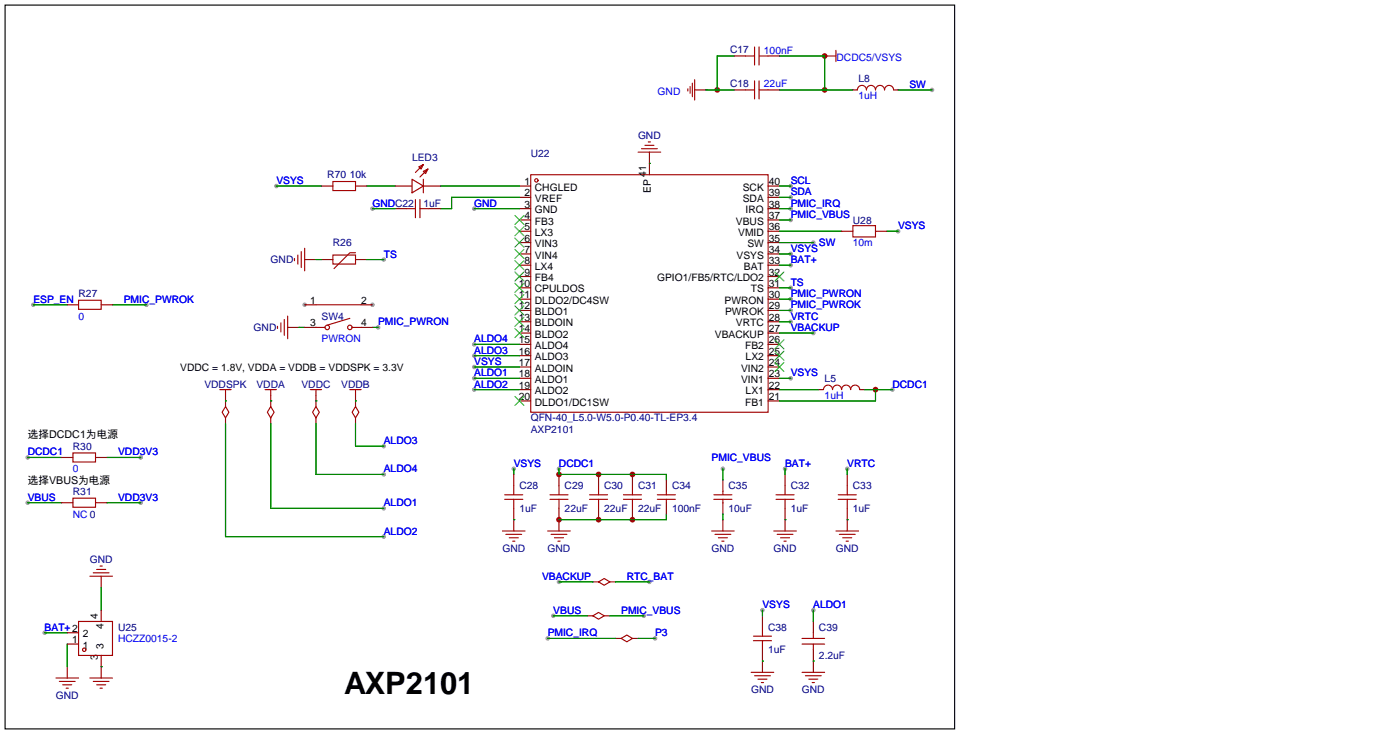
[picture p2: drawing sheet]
<svg xmlns="http://www.w3.org/2000/svg" width="315mm" height="165mm" viewBox="0 0 315 165" stroke-linecap="round" stroke-linejoin="round" font-family="sans-serif">
<g fill="#999">
<circle cx="68.5" cy="68.5" r=".51"/>
<circle cx="83.7" cy="68.5" r=".51"/>
<circle cx="10" cy="142.1" r=".51"/>
<circle cx="32.9" cy="68.5" r=".51"/>
<circle cx="7.5" cy="68.5" r=".51"/>
<circle cx="6.2" cy="102.7" r=".51"/>
<circle cx="31.6" cy="102.7" r=".51"/>
<circle cx="6.2" cy="112.9" r=".51"/>
<circle cx="31.6" cy="112.9" r=".51"/>
<circle cx="177.7" cy="57" r=".51"/>
<circle cx="62.1" cy="41.8" r=".51"/>
<circle cx="106.6" cy="46.9" r=".51"/>
<circle cx="177.7" cy="67.2" r=".51"/>
<circle cx="177.7" cy="69.7" r=".51"/>
<circle cx="177.7" cy="46.9" r=".51"/>
<circle cx="177.7" cy="49.4" r=".51"/>
<circle cx="177.7" cy="59.6" r=".51"/>
<circle cx="177.7" cy="64.6" r=".51"/>
<circle cx="106.6" cy="82.4" r=".51"/>
<circle cx="106.6" cy="87.5" r=".51"/>
<circle cx="106.6" cy="77.3" r=".51"/>
<circle cx="177.7" cy="85" r=".51"/>
<circle cx="115.4" cy="105.3" r=".51"/>
<circle cx="200.5" cy="87.5" r=".51"/>
<circle cx="125.6" cy="105.3" r=".51"/>
<circle cx="177.7" cy="72.3" r=".51"/>
<circle cx="106.6" cy="79.9" r=".51"/>
<circle cx="106.6" cy="85" r=".51"/>
<circle cx="182.8" cy="137" r=".51"/>
<circle cx="177.7" cy="44.3" r=".51"/>
<circle cx="177.7" cy="41.8" r=".51"/>
<circle cx="86.2" cy="58.3" r=".51"/>
<circle cx="171.3" cy="137" r=".51"/>
<circle cx="85" cy="73.5" r=".51"/>
<circle cx="83.7" cy="46.9" r=".51"/>
<circle cx="176.4" cy="105.3" r=".51"/>
<circle cx="162.4" cy="105.3" r=".51"/>
<circle cx="190.4" cy="105.3" r=".51"/>
<circle cx="144.7" cy="138.3" r=".51"/>
<circle cx="124.3" cy="138.3" r=".51"/>
<circle cx="123.1" cy="143.4" r=".51"/>
<circle cx="147.2" cy="143.4" r=".51"/>
<circle cx="145.9" cy="130.7" r=".51"/>
<circle cx="125.6" cy="130.7" r=".51"/>
<circle cx="86.2" cy="100.2" r=".51"/>
<circle cx="86.2" cy="106.6" r=".51"/>
<circle cx="86.2" cy="114.2" r=".51"/>
<circle cx="182.8" cy="74.8" r=".51"/>
<circle cx="86.2" cy="120.5" r=".51"/>
<circle cx="201.8" cy="51.9" r=".51"/>
<circle cx="182.8" cy="54.5" r=".51"/>
<circle cx="209.4" cy="20.2" r=".51"/>
</g>
<path d="M22.7 129.4v2.6M15.1 149.7v2.6" fill="none" stroke="#870000" stroke-width=".25"/>
<path d="M20.2 129.4h5.1M21 128.7h3.5M21.7 127.9h2M22.5 127.1h.5M12.6 152.3h5.1M13.3 153h3.6M14.1 153.8h2M14.9 154.6h.5" fill="none" stroke="#a10000" stroke-width=".25"/>
<path d="M7.5 68.5h7.6M25.3 68.5h7.6M6.2 102.7h7.6M6.2 112.9h7.6M24 102.7h7.6M22.7 132v5M10 142.1h5.1M15.1 144.7v5" fill="none" stroke="#008700" stroke-width=".25"/>
<path d="M1.1 1.1h213.4v162.6h-213.4z" fill="none" stroke="#000" stroke-width=".25"/>
<g fill="#c00">
<circle cx="196.7" cy="87.5" r=".63"/>
<circle cx="125.6" cy="106.6" r=".63"/>
<circle cx="134.5" cy="106.6" r=".63"/>
<circle cx="142.1" cy="106.6" r=".63"/>
<circle cx="134.5" cy="116.7" r=".63"/>
<circle cx="125.6" cy="116.7" r=".63"/>
<circle cx="142.1" cy="116.7" r=".63"/>
<circle cx="161.2" cy="20.2" r=".63"/>
<circle cx="185.3" cy="12.6" r=".63"/>
<circle cx="185.3" cy="20.2" r=".63"/>
</g>
<g fill="none" stroke="#008700" stroke-width=".25">
<path d="M165 12.6h-3.8v7.6M175.1 12.6h10.2v7.6M145.9 36.7h.1M158.6 20.2h6.4M175.1 20.2h16.5M201.8 20.2h7.6M62.1 41.8h10.2M71 58.3h1.3M82.4 41.8h6.4M82.4 58.3h3.8M83.7 46.9h5.1M98.9 41.8h17.8"/>
<path d="M106.6 46.9h10.1M116.7 44.3h-15.2v2.6h-2.6M175.1 41.8h2.6M175.1 57h2.6M175.1 46.9h2.6M175.1 44.3h2.6M175.1 49.4h2.6M175.1 59.6h2.6M175.1 51.9h14M175.1 54.5h7.7M199.3 51.9h2.5M67.2 73.5h1.3"/>
<path d="M83.7 73.5h1.3M106.6 77.3h10.1M106.6 79.9h10.1M175.1 67.2h2.6M175.1 69.7h2.6M175.1 64.6h2.6M175.1 72.3h2.6M175.1 74.8h7.7M50.7 90h.1M50.7 95.1v25.4h35.5M60.8 90h.1M60.8 95.1v19.1h25.4"/>
<path d="M71 90h.1M71 95.1v11.5h15.2M79.9 90h.1M79.9 95.1v5.1h6.3M106.6 82.4h10.1M106.6 87.5h10.1M106.6 85h10.1M175.1 87.5h8.9M175.1 85h2.6M194.2 87.5h6.3M196.7 87.5v2.5h-21.6M6.2 112.9h7.6"/>
<path d="M24 112.9h7.6M115.4 116.7h.1M115.4 105.3v1.3M125.6 105.3v1.3h24.1v1.2M149.7 115.4v1.3h-24.1M162.4 105.3v2.5M162.4 115.4v1.3M176.4 116.7h.1M176.4 105.3v1.3M190.4 116.7h.1M190.4 105.3v1.3M124.3 138.3h7.7"/>
<path d="M125.6 130.7h7.6M137 138.3h7.7M138.3 130.7h7.6M171.3 137v1.3M182.8 137v2.6M22.7 149.7h.1M123.1 143.4h15.2M143.4 143.4h3.8M171.3 148.5h.1M182.8 148.5h.1"/>
</g>
<g fill="none" stroke="#870000" stroke-width=".25">
<path d="M165 12.6h2.5M172.6 12.6h2.5M185.3 12.6h.1M145.9 34.2v5M158.6 20.2h.1M165 20.2h2.5M172.6 20.2h2.5M191.6 20.2h1.1M200.8 20.2h1M68.5 58.3h2.5M72.3 41.8h2.5M72.3 58.3h2.5"/>
<path d="M79.9 41.8h2.5M79.9 58.3h2.5M88.8 41.8h3.8M88.8 46.9h2.5M95.1 41.8h3.8M96.4 46.9h2.5M116.7 41.8h2.6M116.7 44.3h2.6M116.7 46.9h2.6M116.7 49.4h2.6M116.7 51.9h2.6M116.7 54.5h2.6"/>
<path d="M116.7 57h2.6M116.7 59.6h2.6M172.6 41.8h2.5M172.6 44.3h2.5M172.6 46.9h2.5M172.6 49.4h2.5M172.6 51.9h2.5M172.6 54.5h2.5M172.6 57h2.5M172.6 59.6h2.5M189.1 51.9h2.5M196.7 51.9h2.6"/>
<path d="M15.1 68.5h2.6M22.7 68.5h2.6M64.6 73.5h2.6M68.5 73.5h2.5M68.5 68.5h2.5M81.2 73.5h2.5M81.2 68.5h2.5M116.7 62.1h2.6M116.7 64.6h2.6M116.7 67.2h2.6M116.7 69.7h2.6M116.7 72.3h2.6"/>
<path d="M116.7 74.8h2.6M116.7 77.3h2.6M116.7 79.9h2.6M172.6 62.1h2.5M172.6 64.6h2.5M172.6 67.2h2.5M172.6 69.7h2.5M172.6 72.3h2.5M172.6 74.8h2.5M172.6 77.3h2.5M172.6 79.9h2.5M50.7 88.8v2.5"/>
<path d="M50.7 93.9v1.2M60.8 88.8v2.5M60.8 93.9v1.2M71 88.8v2.5M71 93.9v1.2M79.9 88.8v2.5M79.9 93.9v1.2M116.7 82.4h2.6M116.7 85h2.6M116.7 87.5h2.6M116.7 90h2.6M172.6 82.4h2.5"/>
<path d="M172.6 85h2.5M172.6 87.5h2.5M172.6 90h2.5M184 87.5h1M193.2 87.5h1M13.8 112.9h2.6M13.8 102.7h2.6M21.5 112.9h2.5M21.5 102.7h2.5M115.4 106.6v2.5M115.4 114.2v5.1M125.6 106.6v2.5"/>
<path d="M125.6 114.2v5.1M134.5 106.6v2.5M134.5 114.2v2.5M142.1 106.6v2.5M142.1 114.2v2.5M149.7 107.8v2.6M149.7 112.9v2.5M162.4 107.8v2.6M162.4 112.9v2.5M162.4 116.7v2.6M176.4 106.6v2.5M176.4 114.2v5.1"/>
<path d="M190.4 106.6v2.5M190.4 114.2v5.1M22.7 137v2.6M132 138.3h1.2M133.2 130.7h1.3M135.8 138.3h1.2M137 130.7h1.3M171.3 138.3v2.5M182.8 139.6v2.5M15.1 142.1h2.6M15.1 144.7h2.6M22.7 147.2v5.1"/>
<path d="M138.3 143.4h1.3M142.1 143.4h1.3M171.3 145.9v5.1M182.8 145.9v5.1"/>
</g>
<g fill="none" stroke="#a10000" stroke-width=".25">
<path d="M154.6 19.9v.5M155.1 19.4v1.6M155.6 18.7v3M156.1 17.9v4.6M167.5 12.6h2M169.5 10.5v4.1M169.5 18.2v4M170.6 12.6h2M170.6 10.5v4.1M170.6 18.2v4M185.3 12.6h2.5M187.8 11.3v2.5"/>
<path d="M94.1 37.5l1-.5-.5 1zM95.1 38.5l1-.5-.5 1zM95.1 37l-1.8 1.7M96.1 38l-1.7 1.8M119.3 39.2h53.3v53.4h-53.3zM143.4 34.2h5.1M144.1 33.4h3.6M144.9 32.6h2M145.7 31.9h.5M156.1 20.2h2.5M167.5 20.2h2M170.6 20.2h2"/>
<path d="M192.7 20.2a1.02 1.02 0 0 1 1-1 1.02 1.02 0 0 1 1 1M194.7 20.2a1.02 1.02 0 0 1 1-1 1.02 1.02 0 0 1 1 1M196.7 20.2a1.02 1.02 0 0 1 1-1 1.02 1.02 0 0 1 1.1 1M198.8 20.2a1.02 1.02 0 0 1 1-1 1.02 1.02 0 0 1 1 1M66.2 58v.5M66.9 57.3v2M67.7 56.5v3.6M68.5 55.8v5M74.8 57.3h5.1v2h-5.1zM74.8 40.8h5.1v2h-5.1zM79.9 56.8h-1.3l-3.5 3.5M91.3 46.9h2"/>
<path d="M92.6 40.3l2.5 1.5-2.5 1.5zM93.3 44.8v4.1M94.4 46.9h2M94.4 44.8v4.1M95.1 40.3v3M191.6 50.7h5.1v2.5h-5.1zM17.7 67.4h5v2.1h-5zM62.4 73.3v.5M63.1 72.5v2M63.9 71.8v3.5M64.6 71v5.1M71 73.5h2"/>
<path d="M71 68.5h10.2M78.6 71.5l-5.1 1.5M79.1 73.5h2.1M49.4 87.5h2.5M50.7 91.3l.7 1.3-.7 1.3-.8-1.3zM50.7 87.5v1.3M59.6 87.5h2.5M60.8 91.3l.8 1.3-.8 1.3-.7-1.3zM60.8 87.5v1.3M69.7 87.5h2.6M71 91.3l.8 1.3-.8 1.3-.8-1.3zM71 87.5v1.3"/>
<path d="M78.6 87.5h2.6M79.9 91.3l.7 1.3-.7 1.3-.8-1.3zM79.9 87.5v1.3M185 87.5a1.02 1.02 0 0 1 1.1-1 1.02 1.02 0 0 1 1 1 1.02 1.02 0 0 1 1-1 1.02 1.02 0 0 1 1 1 1.02 1.02 0 0 1 1-1 1.02 1.02 0 0 1 1 1 1.02 1.02 0 0 1 1.1-1 1.02 1.02 0 0 1 1 1M16.4 111.9h5.1v2h-5.1zM16.4 101.7h5.1v2.1h-5.1zM112.9 119.3h5.1M113.4 112.1h4.1M113.4 111.1h4.1M115.4 109.1v2M115.4 112.1v2.1M123.1 119.3h5"/>
<path d="M123.6 112.1h4M123.6 111.1h4M125.6 109.1v2M125.6 112.1v2.1M132.5 112.1h4M132.5 111.1h4M134.5 109.1v2M134.5 112.1v2.1M140.1 112.1h4M140.1 111.1h4M142.1 109.1v2M142.1 112.1v2.1"/>
<path d="M147.7 112.1h4.1M147.7 111.1h4.1M149.7 110.4v.7M149.7 112.1v.8M159.9 119.3h5.1M160.4 112.1h4.1M160.4 111.1h4.1M162.4 110.4v.7M162.4 112.1v.8M173.9 119.3h5M174.4 112.1h4M174.4 111.1h4"/>
<path d="M176.4 109.1v2M176.4 112.1v2.1M187.8 119.3h5.1M188.3 112.1h4.1M188.3 111.1h4.1M190.4 109.1v2M190.4 112.1v2.1M17.7 139.6h7.6v7.6h-7.6zM113.7 120h3.5M114.4 120.8h2.1M115.2 121.5h.5M123.8 120h3.6"/>
<path d="M124.6 120.8h2M125.3 121.5h.6M133.2 138.3l1.3-.8 1.3 .8-1.3 .8zM134.5 130.7l1.3-.8 1.2 .8-1.2 .7zM160.7 120h3.5M161.4 120.8h2M162.2 121.5h.5M174.6 120h3.6M175.4 120.8h2M176.1 121.5h.6M188.6 120h3.6M189.4 120.8h2"/>
<path d="M190.1 121.5h.5M20.2 152.3h5.1M21 153h3.5M21.7 153.8h2M22.5 154.6h.5M139.6 143.4l1.2-.8 1.3 .8-1.3 .7zM168.8 151h5.1M169.3 143.9h4.1M169.3 142.9h4.1M169.5 151.8h3.6M170.3 152.5h2M171.1 153.3h.5"/>
<path d="M171.3 140.8v2.1M171.3 143.9v2M180.2 151h5.1M180.2 144.7h5.1M180.2 143.4h5.1M181 151.8h3.5M181.7 152.5h2.1M182.5 153.3h.5M182.8 142.1v1.3M182.8 144.7v1.2"/>
<circle cx="120.5" cy="40.5" r=".38"/>
<circle cx="73.5" cy="73.5" r=".51"/>
<circle cx="78.6" cy="73.5" r=".51"/>
<circle cx="18.9" cy="145.9" r=".38"/>
</g>
<g fill="none" stroke="#3c3" stroke-width=".25">
<path d="M115.7 48.4l2 2M115.7 50.9l2 2.1M115.7 53.5l2 2M115.7 56l2 2M115.7 58.5l2 2.1M117.7 48.4l-2 2M117.7 50.9l-2 2.1M117.7 53.5l-2 2M117.7 56l-2 2M117.7 58.5l-2 2.1M115.7 61.1l2 2M115.7 63.6l2 2.1"/>
<path d="M115.7 66.2l2 2M115.7 68.7l2 2M115.7 71.2l2 2.1M115.7 73.8l2 2M117.7 61.1l-2 2M117.7 63.6l-2 2.1M117.7 66.2l-2 2M117.7 68.7l-2 2M117.7 71.2l-2 2.1M117.7 73.8l-2 2M174.1 78.9l2 2M174.1 76.3l2 2.1"/>
<path d="M174.1 61.1l2 2M176.1 78.9l-2 2M176.1 76.3l-2 2.1M176.1 61.1l-2 2M115.7 89l2 2.1M117.7 89l-2 2.1M174.1 81.4l2 2M176.1 81.4l-2 2"/>
</g>
<text font-size="6.9" x="77.3" y="156">AXP2101</text>
<g font-size="2.4">
<text x="6.2" y="98.5">选择DCDC1为电源</text>
<text x="6.2" y="108.6">选择VBUS为电源</text>
</g>
<g font-size="2.3" fill="#000080">
<text x="164.1" y="12">C17</text>
<text x="164.1" y="19.6">C18</text>
<text x="192.9" y="18.5">L8</text>
<text x="119.3" y="35.3">U22</text>
<text x="143.4" y="31.2">GND</text>
<text x="73.5" y="40.1">R70</text>
<text x="78.6" y="40.1">10k</text>
<text x="92.6" y="36.2">LED3</text>
<text x="95.1" y="46.4">1uF</text>
<text x="191.6" y="50.2">U28</text>
<text x="60.8" y="59.1">GND</text>
<text x="74.8" y="55.3">R26</text>
<text x="17.7" y="66.7">R27</text>
<text x="72.3" y="71.8">SW4</text>
<text x="57" y="74.3">GND</text>
<text x="45.9" y="87">VDDSPK</text>
<text x="57.6" y="87">VDDA</text>
<text x="67.7" y="87">VDDC</text>
<text x="76.7" y="87">VDDB</text>
<text x="185.3" y="85.8">L5</text>
<text x="119.3" y="94.6">QFN-40_L5.0-W5.0-P0.40-TL-EP3.4</text>
<text x="16.4" y="101">R30</text>
<text x="119.3" y="97.2">AXP2101</text>
<text x="16.4" y="111.2">R31</text>
<text x="116.7" y="109.9">C28</text>
<text x="126.9" y="109.9">C29</text>
<text x="135.8" y="109.9">C30</text>
<text x="143.4" y="109.9">C31</text>
<text x="151" y="109.9">C34</text>
<text x="163.7" y="109.9">C35</text>
<text x="177.7" y="109.9">C32</text>
<text x="191.6" y="109.9">C33</text>
<text x="116.7" y="115">1uF</text>
<text x="126.9" y="115">22uF</text>
<text x="135.8" y="115">22uF</text>
<text x="143.4" y="115">22uF</text>
<text x="151" y="115">100nF</text>
<text x="163.7" y="115">10uF</text>
<text x="177.7" y="115">1uF</text>
<text x="191.6" y="115">1uF</text>
<text x="112.9" y="123.9">GND</text>
<text x="123" y="123.9">GND</text>
<text x="159.9" y="123.9">GND</text>
<text x="173.8" y="123.9">GND</text>
<text x="187.8" y="123.9">GND</text>
<text x="20.2" y="126.4">GND</text>
<text x="26.5" y="141.7">U25</text>
<text x="172.6" y="141.7">C38</text>
<text x="184" y="141.7">C39</text>
<text x="172.6" y="146.7">1uF</text>
<text x="184" y="148">2.2uF</text>
<text x="168.8" y="155.6">GND</text>
<text x="180.2" y="155.6">GND</text>
<text x="12.5" y="156.9">GND</text>
</g>
<g font-size="2.3" fill="#00f">
<text x="171.7" y="12">100nF</text>
<text x="188" y="13.8">DCDC5/VSYS</text>
<text x="147.8" y="21.4">GND</text>
<text x="171.7" y="19.6">22uF</text>
<text x="192.9" y="22.3">1uH</text>
<text x="204.3" y="19.7">SW</text>
<text x="62.1" y="41.3">VSYS</text>
<text x="177.7" y="41.3">SCL</text>
<text x="83.7" y="46.4">GNDC22</text>
<text x="106.6" y="46.4">GND</text>
<text x="177.7" y="46.4">PMIC_IRQ</text>
<text x="177.7" y="43.9">SDA</text>
<text x="177.7" y="48.9">PMIC_VBUS</text>
<text x="201.8" y="51.5">VSYS</text>
<text x="86.2" y="57.8">TS</text>
<text x="177.7" y="56.6">VSYS</text>
<text x="177.7" y="59.1">BAT+</text>
<text x="184" y="55.3">SW</text>
<text x="191.6" y="55.3">10m</text>
<text x="177.7" y="64.2">TS</text>
<text x="7.5" y="68">ESP_EN</text>
<text x="17.7" y="71.8">0</text>
<text x="27.8" y="68">PMIC_PWROK</text>
<text x="177.7" y="66.7">PMIC_PWRON</text>
<text x="177.7" y="69.3">PMIC_PWROK</text>
<text x="177.7" y="71.8">VRTC</text>
<text x="72.3" y="76.9">PWRON</text>
<text x="85" y="73.1">PMIC_PWRON</text>
<text x="106.6" y="76.9">ALDO4</text>
<text x="177.7" y="74.3">VBACKUP</text>
<text x="106.6" y="82">VSYS</text>
<text x="106.6" y="79.4">ALDO3</text>
<text x="106.6" y="87">ALDO2</text>
<text x="106.6" y="84.5">ALDO1</text>
<text x="177.7" y="84.5">VSYS</text>
<text x="185.3" y="89.6">1uH</text>
<text x="200.5" y="87">DCDC1</text>
<text x="86.2" y="99.7">ALDO3</text>
<text x="6.2" y="102.3">DCDC1</text>
<text x="16.4" y="106.1">0</text>
<text x="26.5" y="102.3">VDD3V3</text>
<text x="86.2" y="106.1">ALDO4</text>
<text x="115.4" y="104.8">VSYS</text>
<text x="125.6" y="104.8">DCDC1</text>
<text x="159.9" y="103.6">PMIC_VBUS</text>
<text x="176.4" y="104.8">BAT+</text>
<text x="190.4" y="104.8">VRTC</text>
<text x="6.2" y="112.4">VBUS</text>
<text x="26.5" y="112.4">VDD3V3</text>
<text x="86.2" y="113.7">ALDO1</text>
<text x="16.4" y="116.3">NC 0</text>
<text x="86.2" y="120.1">ALDO2</text>
<text x="121.8" y="130.2">VBACKUP</text>
<text x="140.8" y="130.2">RTC_BAT</text>
<text x="124.3" y="137.8">VBUS</text>
<text x="139.6" y="137.8">PMIC_VBUS</text>
<text x="171.3" y="136.6">VSYS</text>
<text x="182.8" y="136.6">ALDO1</text>
<text x="10" y="141.7">BAT+2</text>
<text x="123.1" y="142.9">PMIC_IRQ</text>
<text x="147.2" y="142.9">P3</text>
<text x="26.5" y="144.2">HCZZ0015-2</text>
</g>
<g font-size="2.3">
<text x="117.8" y="41.6">1</text>
<text x="145.2" y="39.7" transform="rotate(-90 145.2 39.7)">41</text>
<text x="172.7" y="41.6">40</text>
<text x="117.8" y="44.1">2</text>
<text x="117.8" y="46.6">3</text>
<text x="120.2" y="42.8">CHGLED</text>
<text x="120.2" y="45.4">VREF</text>
<text x="120.2" y="47.9">GND</text>
<text x="146.2" y="43.3" transform="rotate(-90 146.2 43.3)">EP</text>
<text x="166.9" y="45.4">SDA</text>
<text x="166.9" y="42.8">SCK</text>
<text x="167.5" y="47.9">IRQ</text>
<text x="172.7" y="46.6">38</text>
<text x="172.7" y="44.1">39</text>
<text x="117.8" y="49.2">4</text>
<text x="117.8" y="51.7">5</text>
<text x="120.2" y="50.4">FB3</text>
<text x="120.2" y="53">LX3</text>
<text x="165.4" y="50.4">VBUS</text>
<text x="165.9" y="53">VMID</text>
<text x="172.7" y="51.7">36</text>
<text x="172.7" y="49.2">37</text>
<text x="117.8" y="54.3">6</text>
<text x="117.8" y="56.8">7</text>
<text x="117.8" y="59.3">8</text>
<text x="120.2" y="55.5">VIN3</text>
<text x="120.2" y="58.1">VIN4</text>
<text x="165.5" y="58.1">VSYS</text>
<text x="167.9" y="55.5">SW</text>
<text x="172.7" y="59.3">33</text>
<text x="172.7" y="56.8">34</text>
<text x="172.7" y="54.3">35</text>
<text x="116.6" y="64.4">10</text>
<text x="117.8" y="61.9">9</text>
<text x="120.2" y="60.6">LX4</text>
<text x="120.2" y="63.1">FB4</text>
<text x="120.2" y="65.7">CPULDOS</text>
<text x="147.7" y="63.1">GPIO1/FB5/RTC/LDO2</text>
<text x="167.2" y="60.6">BAT</text>
<text x="168.7" y="65.7">TS</text>
<text x="172.7" y="64.4">31</text>
<text x="172.7" y="61.9">32</text>
<text x="69.7" y="68.2">1</text>
<text x="81.2" y="68.2">2</text>
<text x="116.6" y="67">11</text>
<text x="116.6" y="69.5">12</text>
<text x="120.2" y="68.2">DLDO2/DC4SW</text>
<text x="120.2" y="70.8">BLDO1</text>
<text x="162.8" y="68.2">PWRON</text>
<text x="162.9" y="70.8">PWROK</text>
<text x="172.7" y="69.5">29</text>
<text x="172.7" y="67">30</text>
<text x="69.7" y="73.3">3</text>
<text x="81.2" y="73.3">4</text>
<text x="116.6" y="72">13</text>
<text x="116.6" y="74.6">14</text>
<text x="116.6" y="77.1">15</text>
<text x="120.2" y="73.3">BLDOIN</text>
<text x="120.2" y="75.8">BLDO2</text>
<text x="160.6" y="75.8">VBACKUP</text>
<text x="165.4" y="73.3">VRTC</text>
<text x="172.7" y="77.1">26</text>
<text x="172.7" y="74.6">27</text>
<text x="172.7" y="72">28</text>
<text x="40.5" y="83.2">VDDC = 1.8V, VDDA = VDDB = VDDSPK = 3.3V</text>
<text x="116.6" y="79.7">16</text>
<text x="116.6" y="82.2">17</text>
<text x="120.2" y="78.4">ALDO4</text>
<text x="120.2" y="80.9">ALDO3</text>
<text x="120.2" y="83.5">ALDOIN</text>
<text x="166.5" y="83.5">VIN2</text>
<text x="167.4" y="78.4">FB2</text>
<text x="167.5" y="80.9">LX2</text>
<text x="172.7" y="82.2">24</text>
<text x="172.7" y="79.7">25</text>
<text x="116.6" y="84.7">18</text>
<text x="116.6" y="87.3">19</text>
<text x="116.6" y="89.8">20</text>
<text x="120.2" y="86">ALDO1</text>
<text x="120.2" y="88.5">ALDO2</text>
<text x="166.5" y="86">VIN1</text>
<text x="167.5" y="88.5">LX1</text>
<text x="172.7" y="89.8">21</text>
<text x="172.7" y="87.3">22</text>
<text x="172.7" y="84.7">23</text>
<text x="120.2" y="91.1">DLDO1/DC1SW</text>
<text x="167.4" y="91.1">FB1</text>
<text x="18.6" y="143.2">2</text>
<text x="22" y="139" transform="rotate(-90 22 139)">4</text>
<text x="23.3" y="141.3" transform="rotate(-90 23.3 141.3)">4</text>
<text x="16.2" y="144.4">1</text>
<text x="18.6" y="145.7">1</text>
<text x="22" y="148.1" transform="rotate(-90 22 148.1)">3</text>
<text x="23.3" y="145.8" transform="rotate(-90 23.3 145.8)">3</text>
</g>
</svg>
